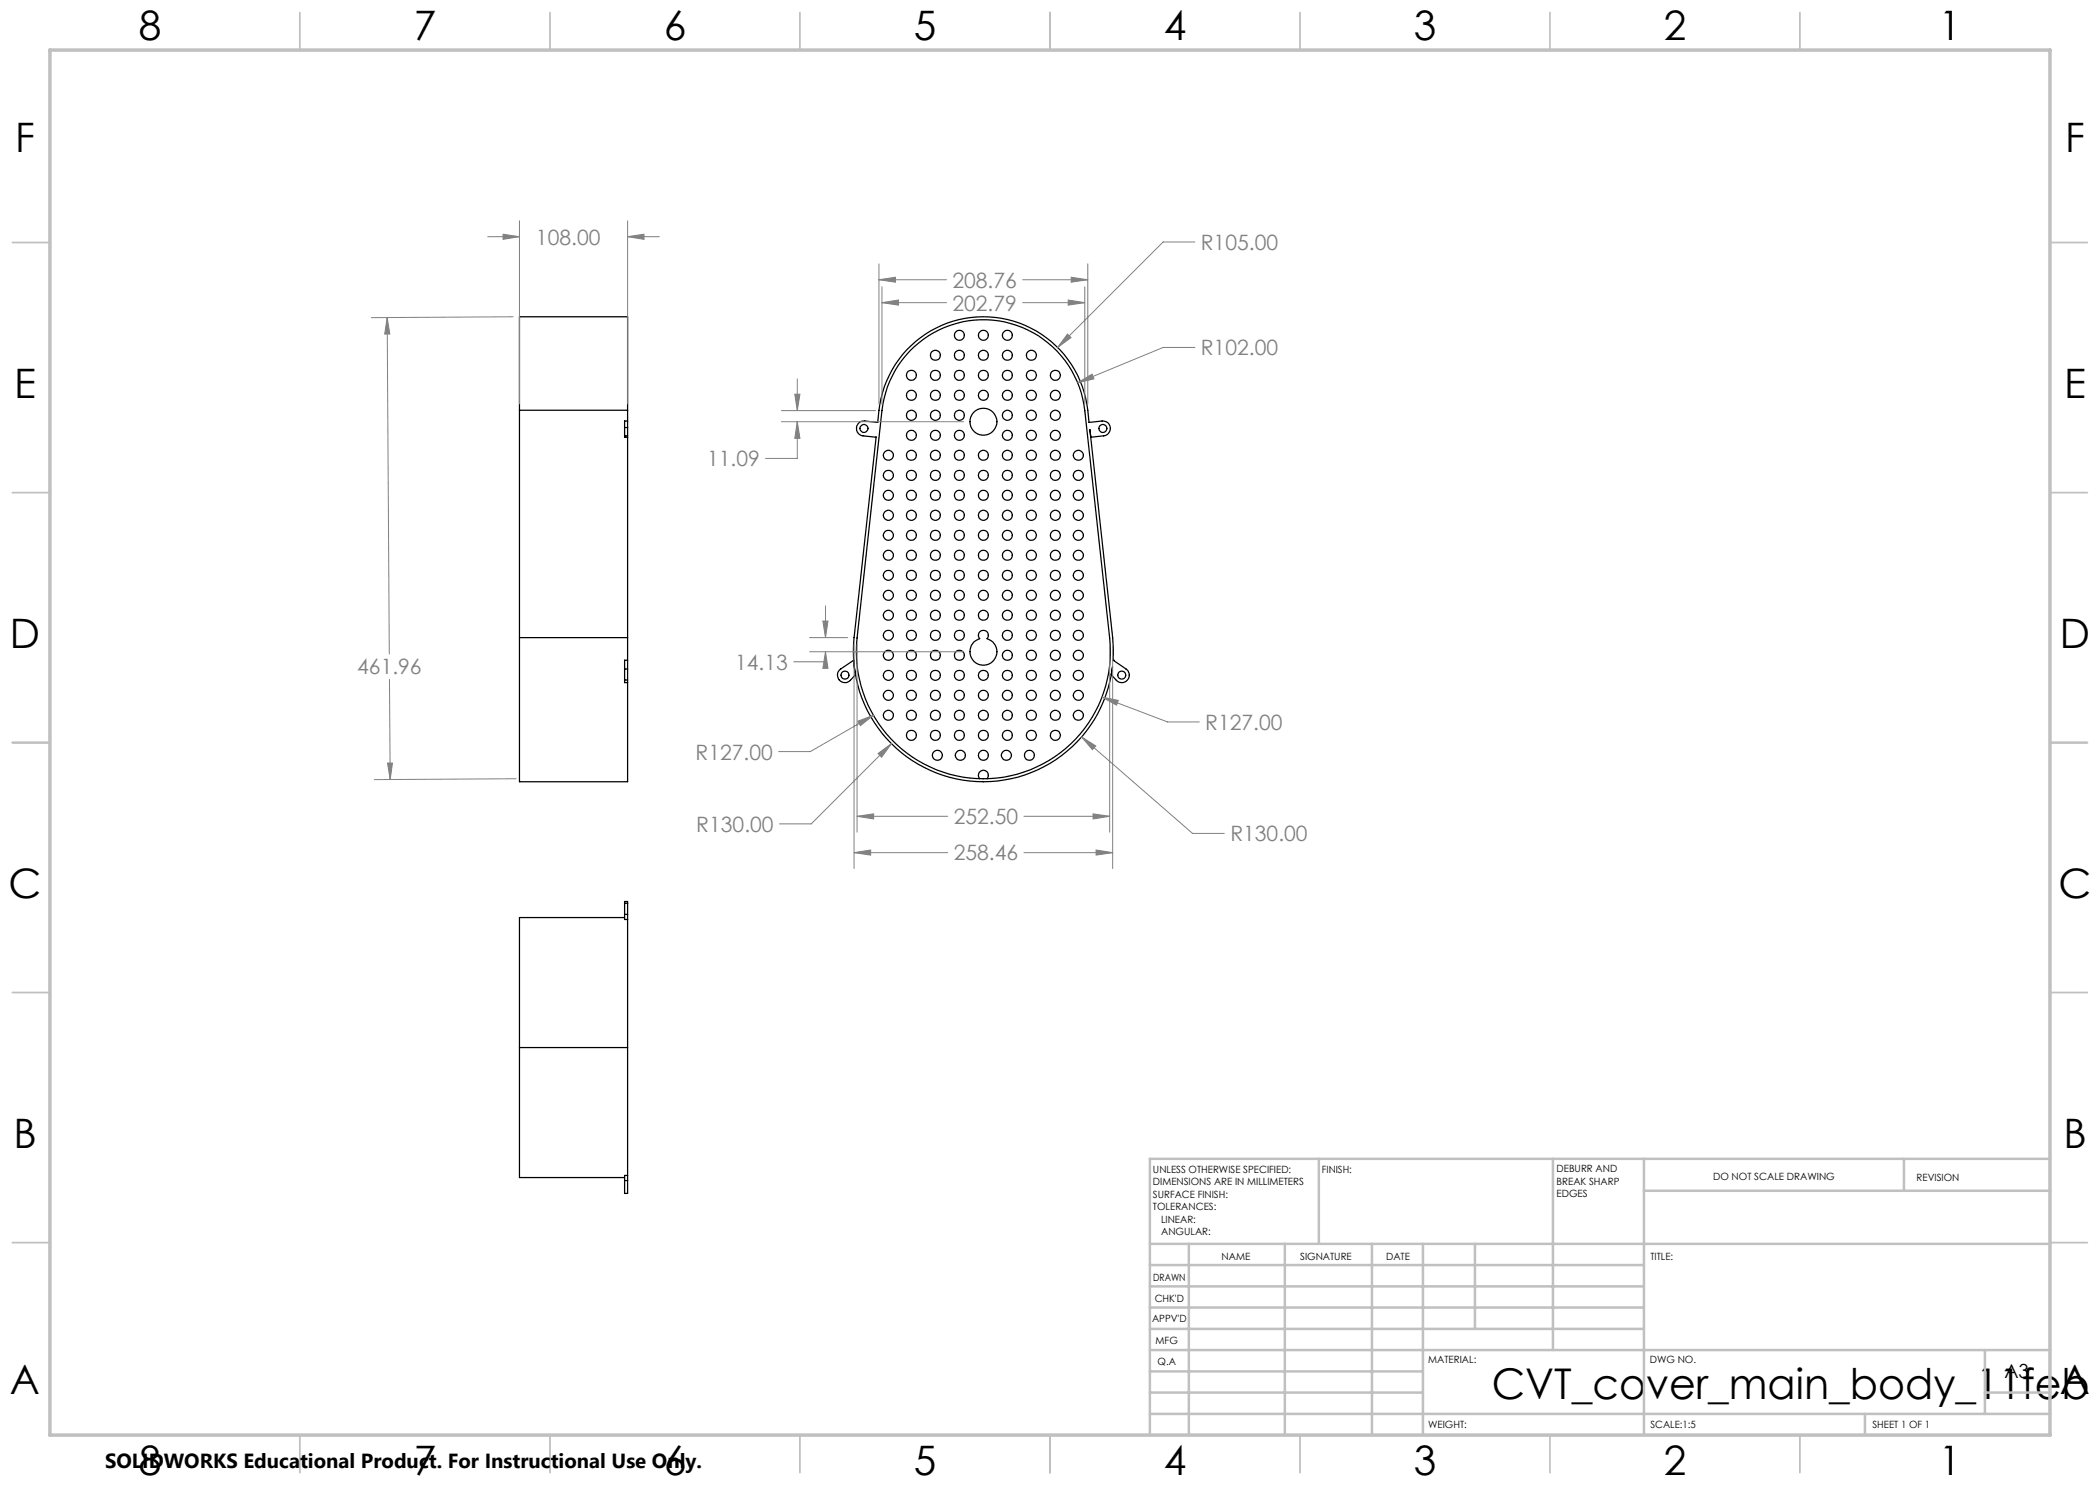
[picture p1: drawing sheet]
<svg xmlns="http://www.w3.org/2000/svg" width="420mm" height="297mm" viewBox="0 0 420 297" stroke-linecap="round" stroke-linejoin="round" font-family="sans-serif">
<g fill="none" stroke="#000" stroke-width=".25">
<path d="M181.3 70a21 21 0 0 1 22-5.6 21 21 0 0 1 14.3 17.7l.2 2.4 2.6-.3a1.49 1.49 0 0 1 1.7 1.3 1.49 1.49 0 0 1-1.4 1.7l-2.5 .3-.2-1.6 4.5 41.6 .1 4.5 2.6 1.8a1.5 1.5 0 0 1 .3 2.2 1.5 1.5 0 0 1-2.2 .1l-1.1-1.2 .3-1.5a26 26 0 0 1-28.8 22.8 26 26 0 0 1-22.9-28.7l4.4-40-2.6-.3a1.49 1.49 0 0 1-1.3-1.7 1.49 1.49 0 0 1 1.7-1.3l2.5 .3a22.1 22.1 0 0 1 5.8-14.5zM182 70.2a20.4 20.4 0 0 1 21.2-5.1 20.4 20.4 0 0 1 13.8 17l4.9 45.5a25.4 25.4 0 0 1-25.2 28.1 25.4 25.4 0 0 1-25.3-28.1l5-45.5a20.5 20.5 0 0 1 5.6-11.9zM103.9 82.1v-18.7h21.6v18.7M103.9 82.1h21.6M103.9 82.1v45.4M124.9 85.5v1.7M124.9 87.2v.3h.6M124.9 87.2h.6M124.9 85.5h.6M125.5 85.5v1.7M125.5 84.2h-.6v1.3M125.5 84.2v1.3"/>
<path d="M125.5 82.1v2.1M125.5 87.2v40.3M103.9 127.5v28.8h21.6v-19.8M103.9 127.5h21.6M124.9 133.8v2.2M124.9 136v.5h.6M124.9 133.8h.6M124.9 136h.6M125.5 133.8v2.2M125.5 136v.5M125.5 127.5v4.5M125.5 132h-.6v1.8"/>
<path d="M125.5 132v1.8M167.9 134l2.8-2 .4 2.9a3.1 3.1 0 0 1-1.8 1.6 1.51 1.51 0 0 1-1.6-.8 1.51 1.51 0 0 1 .2-1.7zM195.8 126.5a1.01 1.01 0 0 1 1.5-.2 1.01 1.01 0 0 1 .1 1.4 2.7 2.7 0 0 1 1.5 4.2 2.7 2.7 0 0 1-4.4 0 2.7 2.7 0 0 1 1.4-4.2l-.1-.1a1.02 1.02 0 0 1 0-1.1zM222.6 132h.1M195.9 155.7a1.01 1.01 0 0 1 .1-1.4 1.01 1.01 0 0 1 1.4 0 1.01 1.01 0 0 1 0 1.4M124.9 180.7v2.2M124.9 180.7v-.4h.6v.4M124.9 183.5h-21v26M124.9 182.9v1h.6M124.9 182.9h.6M124.9 180.7h.6M125.5 180.7v2.2"/>
<path d="M125.5 183.9v25.6M125.5 182.9v1M103.9 209.5v26h21M103.9 209.5h21.6M125.5 209.5v25.6M124.9 236.1v2.6h.6v-2.6M124.9 236.1h.6M125.5 235.1v1M125.5 235.1h-.6v1"/>
<circle cx="182.3" cy="79.1" r="1.01"/>
<circle cx="182.3" cy="75.1" r="1"/>
<circle cx="187.1" cy="79.1" r="1.01"/>
<circle cx="187.1" cy="75.1" r="1"/>
<circle cx="187.1" cy="71.1" r="1"/>
<circle cx="191.9" cy="79.1" r="1.01"/>
<circle cx="191.9" cy="75.1" r="1"/>
<circle cx="191.9" cy="67.1" r="1"/>
<circle cx="191.9" cy="71.1" r="1"/>
<circle cx="196.7" cy="79" r="1"/>
<circle cx="196.7" cy="71.1" r=".99"/>
<circle cx="196.7" cy="75" r=".99"/>
<circle cx="196.7" cy="67" r=".99"/>
<circle cx="201.5" cy="79" r="1"/>
<circle cx="201.5" cy="71.1" r=".99"/>
<circle cx="201.5" cy="75" r=".99"/>
<circle cx="201.5" cy="67" r=".99"/>
<circle cx="206.3" cy="79.1" r="1.01"/>
<circle cx="206.3" cy="71.1" r="1"/>
<circle cx="206.3" cy="75" r="1"/>
<circle cx="211.1" cy="79.1" r="1.01"/>
<circle cx="211.1" cy="75" r="1"/>
<circle cx="172.8" cy="85.7" r=".79"/>
<circle cx="177.7" cy="99.1" r="1.01"/>
<circle cx="177.7" cy="95.1" r="1"/>
<circle cx="177.7" cy="91.1" r="1"/>
<circle cx="182.3" cy="99.1" r="1.01"/>
<circle cx="182.3" cy="95.1" r="1"/>
<circle cx="182.3" cy="83.1" r="1"/>
<circle cx="182.3" cy="87.1" r="1"/>
<circle cx="182.3" cy="91.1" r="1"/>
<circle cx="187.1" cy="99.1" r="1.01"/>
<circle cx="187.1" cy="95.1" r="1"/>
<circle cx="187.1" cy="83.1" r="1"/>
<circle cx="187.1" cy="87.1" r="1"/>
<circle cx="187.1" cy="91.1" r="1"/>
<circle cx="191.9" cy="99.1" r="1.01"/>
<circle cx="191.9" cy="83.1" r="1"/>
<circle cx="191.9" cy="95.1" r="1"/>
<circle cx="191.9" cy="87.1" r="1"/>
<circle cx="191.9" cy="91.1" r="1"/>
<circle cx="196.7" cy="99.1" r="1"/>
<circle cx="196.7" cy="91.1" r=".99"/>
<circle cx="196.7" cy="95" r=".99"/>
<circle cx="196.7" cy="84.3" r="2.69"/>
<circle cx="201.5" cy="99.1" r="1"/>
<circle cx="201.5" cy="91.1" r=".99"/>
<circle cx="201.5" cy="95" r=".99"/>
<circle cx="201.5" cy="83.1" r=".99"/>
<circle cx="201.5" cy="87" r=".99"/>
<circle cx="206.3" cy="99.1" r="1.01"/>
<circle cx="206.3" cy="91.1" r="1"/>
<circle cx="206.3" cy="83.1" r="1"/>
<circle cx="206.3" cy="95.1" r="1"/>
<circle cx="206.3" cy="87" r="1"/>
<circle cx="211.1" cy="99.1" r="1.01"/>
<circle cx="211.1" cy="91.1" r="1"/>
<circle cx="211.1" cy="95.1" r="1"/>
<circle cx="211.1" cy="83.1" r="1"/>
<circle cx="211.1" cy="87" r="1"/>
<circle cx="215.7" cy="99.1" r="1.01"/>
<circle cx="215.7" cy="95.1" r="1"/>
<circle cx="215.7" cy="91.1" r="1"/>
<circle cx="220.6" cy="85.7" r=".79"/>
<circle cx="177.7" cy="111.1" r="1.01"/>
<circle cx="177.7" cy="115.1" r="1"/>
<circle cx="177.7" cy="107.1" r="1"/>
<circle cx="177.7" cy="119.1" r="1"/>
<circle cx="177.7" cy="103.1" r="1"/>
<circle cx="182.3" cy="111.1" r="1.01"/>
<circle cx="182.3" cy="107.1" r="1"/>
<circle cx="182.3" cy="115.1" r="1"/>
<circle cx="182.3" cy="119.1" r="1"/>
<circle cx="182.3" cy="103.1" r="1"/>
<circle cx="187.1" cy="111.1" r="1.01"/>
<circle cx="187.1" cy="115.1" r="1"/>
<circle cx="187.1" cy="107.1" r="1"/>
<circle cx="187.1" cy="119.1" r="1"/>
<circle cx="187.1" cy="103.1" r="1"/>
<circle cx="191.9" cy="111.1" r="1.01"/>
<circle cx="191.9" cy="107.1" r="1"/>
<circle cx="191.9" cy="115.1" r="1"/>
<circle cx="191.9" cy="119.1" r="1"/>
<circle cx="191.9" cy="103.1" r="1"/>
<circle cx="196.7" cy="111" r="1"/>
<circle cx="196.7" cy="103.1" r=".99"/>
<circle cx="196.7" cy="107" r=".99"/>
<circle cx="196.7" cy="115.1" r=".99"/>
<circle cx="196.7" cy="119" r=".99"/>
<circle cx="201.5" cy="111" r="1"/>
<circle cx="201.5" cy="103.1" r=".99"/>
<circle cx="201.5" cy="115.1" r=".99"/>
<circle cx="201.5" cy="107" r=".99"/>
<circle cx="201.5" cy="119" r=".99"/>
<circle cx="206.3" cy="111" r="1.01"/>
<circle cx="206.3" cy="103.1" r="1"/>
<circle cx="206.3" cy="115.1" r="1"/>
<circle cx="206.3" cy="107" r="1"/>
<circle cx="206.3" cy="119" r="1"/>
<circle cx="211.1" cy="111" r="1.01"/>
<circle cx="211.1" cy="103.1" r="1"/>
<circle cx="211.1" cy="115.1" r="1"/>
<circle cx="211.1" cy="107" r="1"/>
<circle cx="211.1" cy="119" r="1"/>
<circle cx="215.7" cy="111.1" r="1.01"/>
<circle cx="215.7" cy="115.1" r="1"/>
<circle cx="215.7" cy="107.1" r="1"/>
<circle cx="215.7" cy="119.1" r="1"/>
<circle cx="215.7" cy="103.1" r="1"/>
<circle cx="169" cy="135" r=".8"/>
<circle cx="177.7" cy="131.1" r="1.01"/>
<circle cx="177.7" cy="135.1" r="1"/>
<circle cx="177.7" cy="139.1" r="1"/>
<circle cx="177.7" cy="127.1" r="1"/>
<circle cx="177.7" cy="123.1" r="1"/>
<circle cx="182.3" cy="131.1" r="1.01"/>
<circle cx="182.3" cy="135.1" r="1"/>
<circle cx="182.3" cy="127.1" r="1"/>
<circle cx="182.3" cy="139.1" r="1"/>
<circle cx="182.3" cy="123.1" r="1"/>
<circle cx="187.1" cy="131.1" r="1.01"/>
<circle cx="187.1" cy="135.1" r="1"/>
<circle cx="187.1" cy="127.1" r="1"/>
<circle cx="187.1" cy="139.1" r="1"/>
<circle cx="187.1" cy="123.1" r="1"/>
<circle cx="191.9" cy="131.1" r="1.01"/>
<circle cx="191.9" cy="135.1" r="1"/>
<circle cx="191.9" cy="139.1" r="1"/>
<circle cx="191.9" cy="127.1" r="1"/>
<circle cx="191.9" cy="123.1" r="1"/>
<circle cx="196.7" cy="123.1" r=".99"/>
<circle cx="196.7" cy="135.1" r=".99"/>
<circle cx="196.7" cy="139" r=".99"/>
<circle cx="201.5" cy="131" r="1"/>
<circle cx="201.5" cy="123.1" r=".99"/>
<circle cx="201.5" cy="135.1" r=".99"/>
<circle cx="201.5" cy="127" r=".99"/>
<circle cx="201.5" cy="139" r=".99"/>
<circle cx="206.3" cy="131.1" r="1.01"/>
<circle cx="206.3" cy="123.1" r="1"/>
<circle cx="206.3" cy="135.1" r="1"/>
<circle cx="206.3" cy="127" r="1"/>
<circle cx="206.3" cy="139" r="1"/>
<circle cx="211.1" cy="131.1" r="1.01"/>
<circle cx="211.1" cy="123.1" r="1"/>
<circle cx="211.1" cy="135.1" r="1"/>
<circle cx="211.1" cy="127" r="1"/>
<circle cx="211.1" cy="139" r="1"/>
<circle cx="215.7" cy="131.1" r="1.01"/>
<circle cx="215.7" cy="135.1" r="1"/>
<circle cx="215.7" cy="139.1" r="1"/>
<circle cx="215.7" cy="127.1" r="1"/>
<circle cx="215.7" cy="123.1" r="1"/>
<circle cx="224.3" cy="135" r=".8"/>
<circle cx="177.7" cy="143.1" r="1"/>
<circle cx="182.3" cy="147.1" r="1"/>
<circle cx="182.3" cy="143.1" r="1"/>
<circle cx="187.1" cy="147.1" r="1"/>
<circle cx="187.1" cy="143.1" r="1"/>
<circle cx="187.5" cy="151.1" r="1.01"/>
<circle cx="191.9" cy="147.1" r="1"/>
<circle cx="191.9" cy="143.1" r="1"/>
<circle cx="192.1" cy="151.1" r="1.01"/>
<circle cx="196.7" cy="151.1" r="1"/>
<circle cx="196.7" cy="143.1" r=".99"/>
<circle cx="196.7" cy="147" r=".99"/>
<circle cx="201.3" cy="151.1" r="1.01"/>
<circle cx="201.5" cy="143.1" r=".99"/>
<circle cx="201.5" cy="147" r=".99"/>
<circle cx="205.9" cy="151.1" r="1.01"/>
<circle cx="206.3" cy="143.1" r="1"/>
<circle cx="206.3" cy="147.1" r="1"/>
<circle cx="211.1" cy="143.1" r="1"/>
<circle cx="211.1" cy="147.1" r="1"/>
<circle cx="215.7" cy="143.1" r="1"/>
</g>
<g fill="none" stroke="#808080" stroke-width=".2">
<path d="M97.5 47.3h6.4M100.6 46.8l3.3 .5-3.3 .6zM103.9 44.2v36.6M125.5 47.3l3.3-.5v1.1zM125.5 44.2v36.6M125.5 47.3h6.4M175.8 55.9l3.3-.4v.9zM175.8 52.8v28M175.8 55.9h13.5M176.4 57.4v23.5M204.5 55.9h13.1M214.2 55.5l3.4 .4-3.4 .5z"/>
<path d="M217 57.4v23.5M217.6 52.8v28M239 48.4h-6.4l-21.1 21.1M77.4 63.5l.6 3.3h-1.1zM77.4 63.5l.5 67.3M102.6 63.4l-28.3 .1M159 78.8h1l-.5 3.3zM159.5 75.8v6.3M176.4 60.5l3.3-.5v1zM176.4 60.5h12.9M204.5 60.5h12.5M213.5 66.8l.7 .7-2.7 2z"/>
<path d="M213.6 60l3.4 .5-3.4 .5zM215.5 76.5l2.9-1.7 .4 1zM239 69.5h-6.4l-17.1 7M156.3 82.1h18.8M156.3 84.3h36.4M159.5 84.3l.5 3.4h-1zM159.5 84.3v7.4h-6.4M77.9 135.9l.1 20M161.9 127.5h7.6M161.9 130.3h30.8M164.6 124.2h1l-.5 3.3zM165.1 130.3l.5 3.4h-1z"/>
<path d="M165.1 130.3v2.1h-6.4M165.1 121.2v6.3M170.8 128.8v44.9M171.4 128.9v37.5M220.4 139.4l3.3 .7-.4 .9zM220.4 139.4l13.1 5h6.4M221.9 128.9v37.5M222.5 128.8v44.9M77.5 152.6h1l-.5 3.3zM103.2 155.7l-28.3 .2M171.6 144.2l3.1-1.2-2.6 2.1zM174.7 143l-12.6 7.3h-6.4"/>
<path d="M175.6 150.7l2.7-2-2 2.7zM178.3 148.7l-16.1 16.1h-6.3M216.3 147.4l2.8 1.8-.6 .7zM216.3 147.4l22.2 19.3h6.4M170.8 170.5l3.3-.5v1zM170.8 170.5h18.7M171.4 163.3l3.3-.5v1zM171.4 163.3h18.1M204.8 163.3h17.1M204.8 170.5h17.7M218.6 162.8l3.3 .5-3.3 .5zM219.2 170l3.3 .5-3.3 .5z"/>
</g>
<g fill="none" stroke="#c0c0c0" stroke-width=".35">
<path d="M60 2.5v7.5M110 2.5v7.5M160 2.5v7.5M210 2.5v7.5M260 2.5v7.5M310 2.5v7.5M360 2.5v7.5M2.5 48.5h7.5M410 48.5h7.5M2.5 98.5h7.5M410 98.5h7.5M2.5 148.5h7.5"/>
<path d="M410 148.5h7.5M2.5 198.5h7.5M410 198.5h7.5M2.5 248.5h7.5M410 248.5h7.5M60 287v7.5M110 287v7.5M160 287v7.5M210 287v7.5M260 287v7.5M310 287v7.5M360 287v7.5"/>
</g>
<g fill="none" stroke="#c0c0c0" stroke-width=".5">
<path d="M263.8 231.8v17M310.6 231.8v38.2M328.8 231.8v55.2M328.8 238.2h81.2M380.8 231.8v6.4M410 231.8h-180v55.2M230 248.8h180M230 257.3h98.8M230 253h98.8M237.8 248.8v38.2M257 248.8v38.2M274.4 248.8v38.2"/>
<path d="M284.6 248.8v38.2M295 248.8v17M230 265.8h98.8M230 261.5h98.8M230 278.5h54.6M230 274.3h54.6M230 270h180M397 278.5h13M397 270v12.8M230 282.8h180M373 282.8v4.2"/>
</g>
<path d="M10 10h400v277h-400z" fill="none" stroke="#c0c0c0" stroke-width=".7"/>
<path d="M77.4 63.5l.6 3.3h-1.1zM77.5 152.6h1l-.5 3.3zM100.6 46.8l3.3 .5-3.3 .6zM125.5 47.3l3.3-.5v1.1zM213.5 66.8l-2 2.7 2.7-2zM215.5 76.5l3.3-.7-.4-1zM175.8 55.9l3.3-.4v.9zM214.2 55.5l3.4 .4-3.4 .5zM176.4 60.5l3.3-.5v1zM213.6 60l3.4 .5-3.4 .5zM216.3 147.4l2.2 2.5 .6-.7zM175.6 150.7l.7 .7 2-2.7zM171.6 144.2l.5 .9 2.6-2.1zM220.4 139.4l2.9 1.6 .4-.9zM171.4 163.3l3.3-.5v1zM218.6 162.8l3.3 .5-3.3 .5zM219.2 170l3.3 .5-3.3 .5zM170.8 170.5l3.3-.5v1zM164.6 124.2h1l-.5 3.3zM165.1 130.3l.5 3.4h-1zM159 78.8h1l-.5 3.3zM159.5 84.3l.5 3.4h-1z" fill="#808080"/>
<text font-size="8.5" x="298.3" y="279.7">CVT_cover_main_body_11feb (</text>
<g font-size="8.1">
<text x="27.7" y="8">8</text>
<text x="82.7" y="8">7</text>
<text x="132.7" y="8">6</text>
<text x="182.7" y="8">5</text>
<text x="232.7" y="8">4</text>
<text x="282.7" y="8">3</text>
<text x="332.7" y="8">2</text>
<text x="387.7" y="8">1</text>
<text x="3" y="30.4">F</text>
<text x="413" y="30.4">F</text>
<text x="2.8" y="79.6">E</text>
<text x="412.8" y="79.6">E</text>
<text x="2" y="129.6">D</text>
<text x="412" y="129.6">D</text>
<text x="1.7" y="179.6">C</text>
<text x="411.7" y="179.6">C</text>
<text x="2.7" y="229.6">B</text>
<text x="412.7" y="229.6">B</text>
<text x="2" y="278.9">A</text>
<text x="412" y="278.9">A</text>
<text x="27.7" y="295">8</text>
<text x="82.7" y="295">7</text>
<text x="132.7" y="295">6</text>
<text x="182.7" y="295">5</text>
<text x="232.7" y="295">4</text>
<text x="282.7" y="295">3</text>
<text x="332.7" y="295">2</text>
<text x="387.7" y="295">1</text>
</g>
<g font-size="4.2" fill="#808080">
<text x="107.2" y="48.9">108.00</text>
<text x="240.2" y="50">R105.00</text>
<text x="190.5" y="57.5">208.76</text>
<text x="190.5" y="62.1">202.79</text>
<text x="240.2" y="71.1">R102.00</text>
<text x="141.4" y="93.3">11.09</text>
<text x="71.4" y="134.9">461.96</text>
<text x="147" y="133.9">14.13</text>
<text x="241.1" y="146">R127.00</text>
<text x="139.1" y="151.9">R127.00</text>
<text x="139.3" y="166.4">R130.00</text>
<text x="190.7" y="164.9">252.50</text>
<text x="190.7" y="172.1">258.46</text>
<text x="246.1" y="168.3">R130.00</text>
</g>
<text font-size="4.1" x="21" y="293.7">SOLIDWORKS Educational Product. For Instructional Use Only.</text>
<text font-size="3.9" x="400.9" y="275.5">A3</text>
<g font-size="2">
<text x="230.6" y="234.6">UNLESS OTHERWISE SPECIFIED:</text>
<text x="230.6" y="237.1">DIMENSIONS ARE IN MILLIMETERS</text>
<text x="230.6" y="239.6">SURFACE FINISH:</text>
<text x="264.4" y="234.6">FINISH:</text>
<text x="311.3" y="234.5">DEBURR AND</text>
<text x="311.3" y="237">BREAK SHARP</text>
<text x="311.3" y="239.5">EDGES</text>
<text x="342.6" y="236">DO NOT SCALE DRAWING</text>
<text x="383.3" y="236.2">REVISION</text>
<text x="230.6" y="242.1">TOLERANCES:</text>
<text x="232.2" y="244.6">LINEAR:</text>
<text x="232.2" y="247.1">ANGULAR:</text>
<text x="244.3" y="252">NAME</text>
<text x="260" y="251.9">SIGNATURE</text>
<text x="277.2" y="251.9">DATE</text>
<text x="330.1" y="251.9">TITLE:</text>
<text x="230.6" y="256.1">DRAWN</text>
<text x="230.9" y="260.3">CHK'D</text>
<text x="230.4" y="264.4">APPV'D</text>
<text x="231.1" y="268.8">MFG</text>
<text x="231.5" y="273">Q.A</text>
<text x="285.6" y="272.5">MATERIAL:</text>
<text x="330" y="272.5">DWG NO.</text>
<text x="285.6" y="285.5">WEIGHT:</text>
<text x="330.1" y="285.6">SCALE:1:5</text>
<text x="374.5" y="285.6">SHEET 1 OF 1</text>
</g>
</svg>
